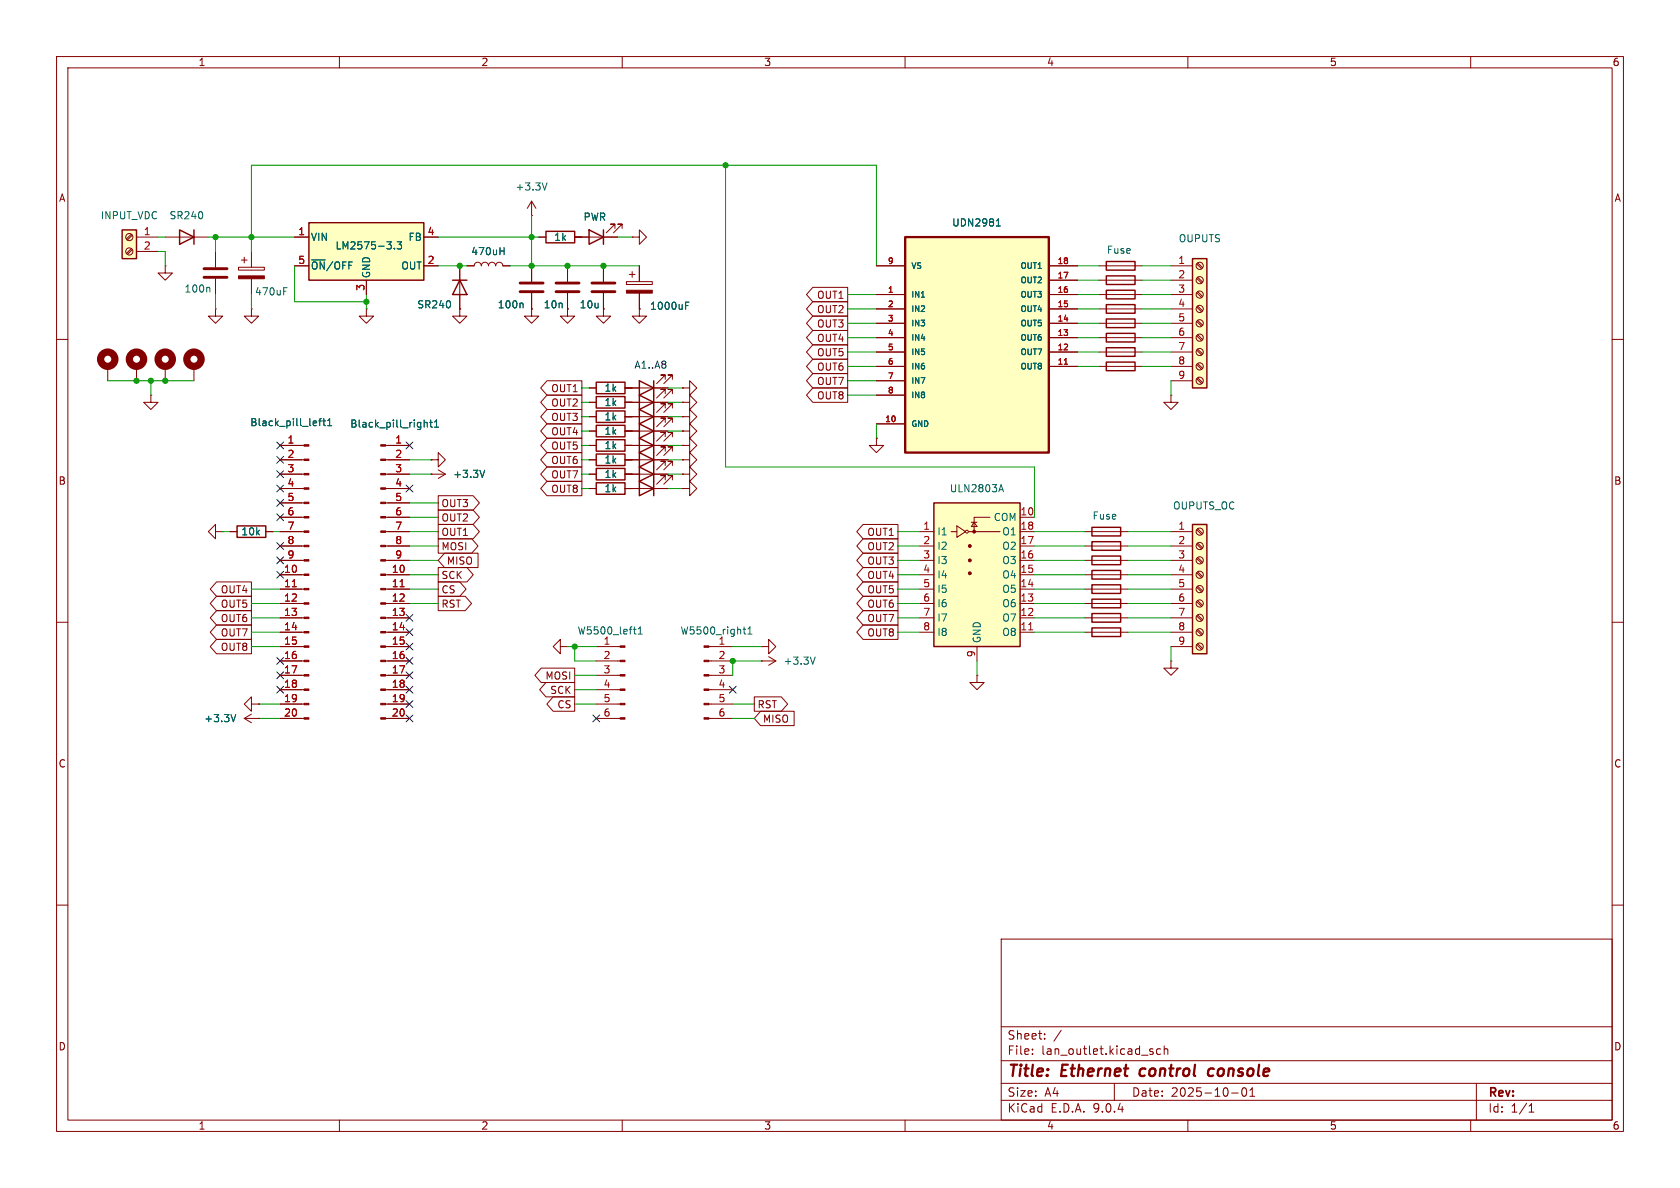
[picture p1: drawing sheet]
<svg xmlns="http://www.w3.org/2000/svg" width="297mm" height="210mm" viewBox="0 0 297 210" stroke-linecap="round" stroke-linejoin="round" font-family="sans-serif">
<g fill="none" stroke="#840000" stroke-width=".18">
<path d="M10 10h277v190h-277zM12 12h273v186h-273zM60 10v2M110 10v2M160 10v2M210 10v2M260 10v2M10 60h2M68.2 78.7h4.2M285 60h2M68.2 81.3h4.2M68.2 83.8h4.2"/>
<path d="M68.2 86.4h4.2M68.2 88.9h4.2M68.2 91.4h4.2M68.2 94h4.2M68.2 96.5h4.2M68.2 99.1h4.2M10 110h2M68.2 101.6h4.2M68.2 104.1h4.2M68.2 106.7h4.2M68.2 109.2h4.2M68.2 111.8h4.2"/>
<path d="M68.2 114.3h4.2M68.2 116.8h4.2M68.2 119.4h4.2M285 110h2M68.2 121.9h4.2M68.2 124.5h4.2M68.2 127h4.2M10 160h2M177 166h108v32h-108zM285 160h2M60 198v2M110 198v2"/>
<path d="M160 198v2M177 194.5h108M177 191.5h108M177 187.5h108M177 181.5h108M182.5 186.3v.1M182.5 185.5v.1M184.7 183.6v.1M184.7 182.8v.1M187.6 182.1l-1.3 2M197 191.5v3M203.5 185.9l.3 .1 .1 .2-.2 .2h-.3"/>
<path d="M203.5 185.4l.3 .1M205.2 185.5l-.5-.1-.2 .3v.4l.1 .2h.6M205.8 185.5l.2-.1 .4 .1 .1 .9M205.8 184.9v1.5M210 198v2M217.7 193.2h1.2M219.7 192.4l.2-.1a.81 .81 0 0 1 .6 .6 .81 .81 0 0 1-.3 .8l-.2 .1a.81 .81 0 0 1-.3-1.4zM221 193.8h.8M221 192.7l.4-.4v1.5M260 198v2M261 191.5v6.5M270.3 196.6h.9"/>
<path d="M270.3 195.5l.4-.4v1.5"/>
</g>
<path d="M201.6 189.1l-.2 .7 .4 .4M214.6 189a.66 .66 0 0 0-1 .3l-.1 .5 .2 .3 .2 .1 .6-.1" fill="none" stroke="#840000" stroke-width=".4"/>
<g fill="#840000" stroke="#840000" stroke-width=".18">
<path d="M67.3 78.6h.9v.3h-.9z"/>
<path d="M67.3 81.2h.9v.2h-.9z"/>
<path d="M67.3 83.7h.9v.2h-.9z"/>
<path d="M67.3 86.2h.9v.3h-.9z"/>
<path d="M67.3 88.8h.9v.2h-.9z"/>
<path d="M67.3 91.3h.9v.3h-.9z"/>
<path d="M67.3 93.9h.9v.2h-.9z"/>
<path d="M67.3 96.4h.9v.2h-.9z"/>
<path d="M67.3 98.9h.9v.3h-.9z"/>
<path d="M67.3 101.5h.9v.2h-.9z"/>
<path d="M67.3 104h.9v.3h-.9z"/>
<path d="M67.3 106.6h.9v.2h-.9z"/>
<path d="M67.3 109.1h.9v.2h-.9z"/>
<path d="M67.3 111.6h.9v.3h-.9z"/>
<path d="M67.3 114.2h.9v.2h-.9z"/>
<path d="M67.3 116.7h.9v.3h-.9z"/>
<path d="M67.3 119.3h.9v.2h-.9z"/>
<path d="M67.3 121.8h.9v.2h-.9z"/>
<path d="M67.3 124.3h.9v.3h-.9z"/>
<path d="M67.3 126.9h.9v.2h-.9z"/>
</g>
<path d="M70.7 103.7h.8" fill="none" stroke="#a90000" stroke-width=".18"/>
<path d="M75 74.2v1.3M75 74.8l.2-.1h.3v.8M76 74.7h.4M76.1 74.2v1.1l.3 .2M76.8 75.5h.7M76.8 74.6l.4-.4v1.3" fill="none" stroke="#006464" stroke-width=".18"/>
<path d="M165.1 88.9h15.2v25.4h-15.2z" fill="#ffffc2"/>
<g fill="none" stroke="#840000" stroke-width=".25">
<path d="M80 49.5h2.5M81.3 49.5l1.2 2.6h-2.5zM104.1 40.6l2.6 1.3-2.6 1.3zM106.7 40.6v2.6M195.6 48.8h5.1v1.5h-5.1zM113 69.9l2.6 1.2-2.6 1.3zM113 67.3l2.6 1.3-2.6 1.3zM113 77.5l2.6 1.2-2.6 1.3zM113 74.9l2.6 1.3-2.6 1.3zM113 72.4l2.6 1.3-2.6 1.2zM115.6 67.3v12.7M165.1 88.9h15.2v25.4h-15.2z"/>
<path d="M193 93.2h5.1v1.5h-5.1zM193 95.8h5.1v1.5h-5.1zM193 98.3h5.1v1.5h-5.1zM193 111h5.1v1.5h-5.1zM193 108.5h5.1v1.5h-5.1zM193 105.9h5.1v1.5h-5.1zM193 100.8h5.1v1.6h-5.1zM193 103.4h5.1v1.5h-5.1z"/>
</g>
<g fill="none" stroke="#840000" stroke-width=".18">
<path d="M64.8 54.6v1.3h1.2l-1.2 1.3-1.3-1.3h1.3M64.8 54.6h.1M81.3 54.6v1.3h1.2l-1.2 1.3-1.3-1.3h1.3M81.3 54.6h.1M81.3 47v7.6M82.5 47h1.3a.64 .64 0 0 1 .7-.6 .64 .64 0 0 1 .6 .6 .64 .64 0 0 1 .6-.6 .64 .64 0 0 1 .7 .6 .64 .64 0 0 1 .6-.6 .64 .64 0 0 1 .6 .6 .64 .64 0 0 1 .7-.6 .64 .64 0 0 1 .6 .6h1.3M94 54.6v1.3h1.2l-1.2 1.3-1.3-1.3h1.3M94 54.6h.1M94 47v2.8M94 51.8v2.8M100.3 54.6v1.3h1.3l-1.3 1.3-1.2-1.3h1.2M100.3 54.6h.1"/>
<path d="M100.3 47v2.8M100.3 51.8v2.8M101.6 41.9h7.6M106.7 54.6v1.3h1.2l-1.2 1.3-1.3-1.3h1.3M106.7 54.6h.1M106.7 47v2.8M106.7 51.8v2.8M108.7 40.4v-.8h-.8h.8l-1.5 1.5M110 40.4v-.8h-.8h.8l-1.5 1.5M110.7 49.8h4.6v.5h-4.6zM111.3 48.5h1M111.8 41.9h1.2v-1.3l1.3 1.3-1.3 1.3v-1.3"/>
<path d="M111.8 41.9h.1M111.8 48v1M113 47v2.8M113 51.8v2.8M194.3 49.5h7.6M49.5 78.7h4.2M110.5 78.7h7.6M110.5 71.1h7.6M110.5 68.6h7.6M110.5 76.2h7.6M110.5 73.7h7.6M117.6 69.6v-.8h-.8h.8l-1.5 1.6"/>
<path d="M117.6 67.1v-.8h-.8h.8l-1.5 1.5M117.6 77.2v-.7h-.8h.8l-1.5 1.5M117.6 74.7v-.8h-.8h.8l-1.5 1.5M117.6 72.1v-.7h-.8h.8l-1.5 1.5M118.9 69.6v-.8h-.8h.8l-1.6 1.6M118.9 67.1v-.8h-.8h.8l-1.6 1.5M118.9 77.2v-.7h-.8h.8l-1.6 1.5M118.9 74.7v-.8h-.8h.8l-1.6 1.5M118.9 72.1v-.7h-.8h.8l-1.6 1.5M120.6 73.7h1.3v-1.3l1.3 1.3-1.3 1.2v-1.2M120.6 73.7h.1M120.6 71.1h1.3v-1.2l1.3 1.2-1.3 1.3v-1.3"/>
<path d="M120.6 71.1h.1M120.6 68.6h1.3v-1.3l1.3 1.3-1.3 1.3v-1.3M120.6 68.6h.1M154.9 77.5v1.2h1.3l-1.3 1.3-1.2-1.3h1.2M154.9 77.5h.1M49.5 94h4.2M49.5 96.5h4.2M49.5 99.1h4.2M49.5 91.4h4.2M49.5 81.3h4.2M49.5 83.8h4.2M49.5 86.4h4.2"/>
<path d="M49.5 88.9h4.2M76.2 83.8h.1M76.2 81.3h1.3v-1.3l1.2 1.3-1.2 1.3v-1.3M76.2 81.3h.1M76.2 83.8h2.5M77.5 83.1l1.2 .7M78.7 83.8l-1.2 .8M162.6 94h2.5M162.6 96.5h2.5M162.6 99.1h2.5M168.1 94h1.1M169.2 93l1.5 1-1.5 1z"/>
<path d="M171.2 94h5.6M171.7 92.3h1M172.2 92.3l.5 .8h-1zM175 91.4h-2.8v2.6M180.3 94h2.6M180.3 96.5h2.6M180.3 99.1h2.6M180.3 91.4h2.6M191.8 94h7.6M191.8 96.5h7.6M191.8 99.1h7.6M49.5 101.6h4.2"/>
<path d="M49.5 104.1h4.2M49.5 106.7h4.2M49.5 109.2h4.2M49.5 111.8h4.2M49.5 114.3h4.2M49.5 116.8h4.2M49.5 119.4h4.2M105.4 114.3h4.2M105.4 116.8h4.2M105.4 119.4h4.2M125.3 114.3h4.2M125.3 116.8h4.2"/>
<path d="M125.3 119.4h4.2M162.6 101.6h2.5M162.6 104.1h2.5M162.6 106.7h2.5M162.6 109.2h2.5M162.6 111.8h2.5M172.7 114.3v2.5M180.3 101.6h2.6M180.3 104.1h2.6M180.3 106.7h2.6M180.3 109.2h2.6M180.3 111.8h2.6"/>
<path d="M191.8 101.6h7.6M191.8 104.1h7.6M191.8 106.7h7.6M191.8 109.2h7.6M191.8 111.8h7.6M49.5 121.9h4.2M49.5 124.5h4.2M49.5 127h4.2M105.4 121.9h4.2M105.4 124.5h4.2M105.4 127h4.2M125.3 121.9h4.2"/>
<path d="M125.3 124.5h4.2M125.3 127h4.2"/>
<circle cx="170.9" cy="94" r=".25"/>
</g>
<g fill="#840000" stroke="#840000" stroke-width=".18">
<path d="M124.5 114.2h.8v.2h-.8z"/>
<path d="M124.5 116.7h.8v.3h-.8z"/>
<path d="M124.5 119.3h.8v.2h-.8z"/>
<path d="M124.5 121.8h.8v.2h-.8z"/>
<path d="M124.5 124.3h.8v.3h-.8z"/>
<path d="M124.5 126.9h.8v.2h-.8z"/>
<path d="M109.6 114.2h.9v.2h-.9z"/>
<path d="M109.6 116.7h.9v.3h-.9z"/>
<path d="M109.6 119.3h.9v.2h-.9z"/>
<path d="M109.6 121.8h.9v.2h-.9z"/>
<path d="M109.6 124.3h.9v.3h-.9z"/>
<path d="M109.6 126.9h.9v.2h-.9z"/>
<path d="M53.7 78.6h.9v.3h-.9z"/>
<path d="M53.7 81.2h.9v.2h-.9z"/>
<path d="M53.7 83.7h.9v.2h-.9z"/>
<path d="M53.7 86.2h.9v.3h-.9z"/>
<path d="M53.7 88.8h.9v.2h-.9z"/>
<path d="M53.7 91.3h.9v.3h-.9z"/>
<path d="M53.7 93.9h.9v.2h-.9z"/>
<path d="M53.7 96.4h.9v.2h-.9z"/>
<path d="M53.7 98.9h.9v.3h-.9z"/>
<path d="M53.7 101.5h.9v.2h-.9z"/>
<path d="M53.7 104h.9v.3h-.9z"/>
<path d="M53.7 106.6h.9v.2h-.9z"/>
<path d="M53.7 109.1h.9v.2h-.9z"/>
<path d="M53.7 111.6h.9v.3h-.9z"/>
<path d="M53.7 114.2h.9v.2h-.9z"/>
<path d="M53.7 116.7h.9v.3h-.9z"/>
<path d="M53.7 119.3h.9v.2h-.9z"/>
<path d="M53.7 121.8h.9v.2h-.9z"/>
<path d="M53.7 124.3h.9v.3h-.9z"/>
<path d="M53.7 126.9h.9v.2h-.9z"/>
<path d="M110.7 51.3h4.6v.5h-4.6z"/>
<circle cx="171.4" cy="96.5" r=".25"/>
<circle cx="171.4" cy="99.1" r=".25"/>
<circle cx="171.4" cy="101.3" r=".25"/>
<circle cx="172.2" cy="94" r=".25"/>
</g>
<path d="M51.7 103.7h.7M181.9 111.3h.7" fill="none" stroke="#a90000" stroke-width=".18"/>
<g fill="none" stroke="#006464" stroke-width=".18">
<path d="M79.6 53.4v.8M88.4 44.4h.7M89.1 43.8v1.2M92.3 53.6l.2 .2v.6M121.2 54h.4M121.2 53.4h.6M56.3 74.4h.5M56.8 74l-.3 .2v1.1M57.1 74.4h.4M57.2 74v1.1l.3 .2M57.9 75.3h.7M57.9 74.3l.4-.3v1.3"/>
<path d="M85.7 83.1l-.4 1.3M176.7 86.6h.6M177 85.7l.4 1.2M112 111.2h.5M112.2 111.9l.3 .2M112.8 112.1h.7M112.8 111.2l.4-.4v1.3M131.4 111.2h.5M131.6 110.8v1.1l.3 .2M132.2 112.1h.7M132.2 111.2l.4-.4v1.3"/>
</g>
<path d="M91.9 50h4.1M91.9 51.6h4.1M98.3 50h4.1M98.3 51.6h4.1M104.6 50h4.1M104.6 51.6h4.1" fill="none" stroke="#840000" stroke-width=".51"/>
<path d="M160 41.9h25.4v38.1h-25.4z" fill="#ffffc2"/>
<path d="M160 41.9h25.4v38.1h-25.4z" fill="none" stroke="#840000" stroke-width=".41"/>
<g fill="none" stroke="#840000" stroke-width=".18">
<path d="M113 54.6v1.3h1.3l-1.3 1.3-1.2-1.3h1.2M113 54.6h.1M154.9 47h5.1M154.9 52.1h5.1M154.9 54.6h5.1M154.9 57.2h5.1M154.9 59.7h5.1M185.4 47h5.1M185.4 52.1h5.1M185.4 54.6h5.1M185.4 57.2h5.1M185.4 59.7h5.1"/>
<path d="M185.4 49.5h5.1M194.3 47h7.6M194.3 52.1h7.6M154.9 62.2h5.1M154.9 64.8h5.1M154.9 67.3h5.1M154.9 69.9h5.1M154.9 74.9h5.1M185.4 62.2h5.1M185.4 64.8h5.1M207 116.8v1.3h1.3l-1.3 1.3-1.3-1.3h1.3M207 116.8h.1"/>
</g>
<path d="M176.1 39.9h.8M176.3 39l.2-.3v1.2M162.9 52.5h.6" fill="none" stroke="#006464" stroke-width=".18"/>
<path d="M188.2 64.4h.5" fill="none" stroke="#a90000" stroke-width=".18"/>
<path d="M195.6 51.3h5.1v1.5h-5.1zM195.6 46.2h5.1v1.6h-5.1z" fill="none" stroke="#840000" stroke-width=".25"/>
<path d="M210.8 92.7h2.6v22.9h-2.6z" fill="#ffffc2"/>
<path d="M195.6 56.4h5.1v1.5h-5.1zM195.6 53.8h5.1v1.6h-5.1zM195.6 58.9h5.1v1.6h-5.1zM195.6 64h5.1v1.5h-5.1zM195.6 61.5h5.1v1.5h-5.1zM210.8 92.7h2.6v22.9h-2.6z" fill="none" stroke="#840000" stroke-width=".25"/>
<g fill="none" stroke="#840000" stroke-width=".18">
<path d="M194.3 57.2h7.6M194.3 54.6h7.6M194.3 59.7h7.6M194.3 64.8h7.6M194.3 62.2h7.6M207 94h3.8M207 96.5h3.8M207 99.1h3.8M211.6 93.6l.8 .9M211.6 96.2l.8 .8M211.6 98.7l.8 .9M211.7 93.5l.9 .8"/>
<path d="M211.7 96l.9 .9M211.7 98.6l.9 .8M207 101.6h3.8M207 104.1h3.8M207 106.7h3.8M207 109.2h3.8M207 111.8h3.8M207 114.3h3.8M211.6 101.3l.8 .8M211.6 103.8l.8 .8M211.6 106.3l.8 .9M211.6 108.9l.8 .8"/>
<path d="M211.6 111.4l.8 .9M211.6 114l.8 .8M211.7 101.1l.9 .8M211.7 103.6l.9 .9M211.7 106.2l.9 .8M211.7 108.7l.9 .9M211.7 111.3l.9 .8M211.7 113.8l.9 .8"/>
<circle cx="212.1" cy="96.5" r=".63"/>
<circle cx="212.1" cy="94" r=".63"/>
<circle cx="212.1" cy="99.1" r=".63"/>
<circle cx="212.1" cy="106.7" r=".63"/>
<circle cx="212.1" cy="104.1" r=".63"/>
<circle cx="212.1" cy="114.3" r=".63"/>
<circle cx="212.1" cy="101.6" r=".63"/>
<circle cx="212.1" cy="109.2" r=".63"/>
<circle cx="212.1" cy="111.8" r=".63"/>
</g>
<path d="M210.8 45.7h2.6v22.9h-2.6z" fill="#ffffc2"/>
<path d="M210.8 45.7h2.6v22.9h-2.6z" fill="none" stroke="#840000" stroke-width=".25"/>
<g fill="none" stroke="#840000" stroke-width=".18">
<path d="M207 47h3.8M207 49.5h3.8M207 52.1h3.8M207 54.6h3.8M207 57.2h3.8M207 59.7h3.8M211.6 46.7l.8 .8M211.6 49.2l.8 .8M211.6 51.7l.8 .9M211.6 54.3l.8 .8M211.6 56.8l.8 .9M211.6 59.4l.8 .8"/>
<path d="M211.7 46.5l.9 .8M211.7 49l.9 .9M211.7 51.6l.9 .8M211.7 54.1l.9 .8M211.7 56.6l.9 .9M211.7 59.2l.9 .8M207 69.9v1.2h1.3l-1.3 1.3-1.3-1.3h1.3M207 69.9h.1M207 62.2h3.8M207 64.8h3.8M207 67.3h3.8M211.6 61.9l.8 .8"/>
<path d="M211.6 64.4l.8 .9M211.6 67l.8 .8M211.7 61.7l.9 .9M211.7 64.3l.9 .8M211.7 66.8l.9 .8M172.7 119.4v1.3h1.3l-1.3 1.2-1.3-1.2h1.3M172.7 119.4h.1"/>
<circle cx="212.1" cy="59.7" r=".63"/>
<circle cx="212.1" cy="49.5" r=".63"/>
<circle cx="212.1" cy="47" r=".63"/>
<circle cx="212.1" cy="52.1" r=".63"/>
<circle cx="212.1" cy="54.6" r=".63"/>
<circle cx="212.1" cy="57.1" r=".63"/>
<circle cx="212.1" cy="64.8" r=".63"/>
<circle cx="212.1" cy="62.2" r=".63"/>
<circle cx="212.1" cy="67.3" r=".63"/>
</g>
<path d="M54.6 39.4h20.3v10.1h-20.3z" fill="#ffffc2"/>
<path d="M54.6 39.4h20.3v10.1h-20.3zM31.7 40.6l2.6 1.3-2.6 1.3zM34.3 40.6v2.6M96.5 40.9h5.1v2h-5.1zM105.4 77.7h5.1v2.1h-5.1zM105.4 80.3h5.1v2h-5.1zM105.4 82.8h5.1v2h-5.1zM105.4 85.3h5.1v2.1h-5.1zM113 85.1l2.6 1.3-2.6 1.2zM113 82.6l2.6 1.2-2.6 1.3zM113 80l2.6 1.3-2.6 1.3zM115.6 80v7.6" fill="none" stroke="#840000" stroke-width=".25"/>
<g fill="none" stroke="#840000" stroke-width=".18">
<path d="M94 38.1h.1M94 35.6l-.8 1.2M94 35.6l.7 1.2M94 35.6v2.5M29.2 47v1.3h-1.3l1.3 1.2 1.3-1.2h-1.3M29.2 47h.1M29.2 41.9h7.6M38.1 54.6v1.3h1.3l-1.3 1.3-1.3-1.3h1.3M38.1 54.6h.1M38.1 44.5v2.7M38.1 49.3v2.8M42.2 47.2h4.5v.6h-4.5z"/>
<path d="M42.7 46h1M43.2 45.5v1M44.4 54.6v1.3h1.3l-1.3 1.3-1.2-1.3h1.2M44.4 54.6h.1M44.4 44.5v2.7M44.4 49.3v2.8M52.1 41.9h2.5M52.1 47h2.5M64.8 49.5v2.6M74.9 41.9h2.6M74.9 47h2.6M95.2 41.9h1.3"/>
<path d="M101.6 41.9h1.3M19 64.8v2.5M24.1 64.8v2.5M26.7 69.9v1.2h1.2l-1.2 1.3-1.3-1.3h1.3M26.7 69.9h.1M29.2 64.8v2.5M34.3 64.8v2.5M104.1 78.7h1.3M110.5 78.7h1.3M117.6 79.8v-.8h-.8h.8l-1.5 1.5M118.9 79.8v-.8h-.8h.8l-1.6 1.5M120.6 78.7h1.3v-1.2l1.3 1.2-1.3 1.3v-1.3"/>
<path d="M120.6 78.7h.1M120.6 76.2h1.3v-1.3l1.3 1.3-1.3 1.3v-1.3M120.6 76.2h.1M104.1 86.4h1.3M104.1 81.3h1.3M104.1 83.8h1.3M110.5 86.4h7.6M110.5 81.3h7.6M110.5 83.8h7.6M117.6 84.8v-.7h-.8h.8l-1.5 1.5M117.6 82.3v-.8h-.8h.8l-1.5 1.6M118.9 84.8v-.7h-.8h.8l-1.6 1.5"/>
<path d="M118.9 82.3v-.8h-.8h.8l-1.6 1.6M120.6 86.4h1.3v-1.3l1.3 1.3-1.3 1.2v-1.2M120.6 86.4h.1M120.6 81.3h1.3v-1.3l1.3 1.3-1.3 1.3v-1.3M120.6 81.3h.1M134.6 114.3h1.3v-1.3l1.3 1.3-1.3 1.3v-1.3M134.6 114.3h.1M43.2 127l1.2 .8M43.2 127h2.5M44.4 124.5v1.2l-1.2-1.2 1.2-1.3v1.3h1.3M44.4 126.2l-1.2 .8M45.7 127h.1"/>
<path d="M45.7 124.5h.1"/>
</g>
<path d="M35.8 37.7v.7M96.7 32.3l-.4 1.3M36.9 50.8l.2 .2v.6M50.1 51.5h.5M50.1 50.9h.7M69.7 43.9v.1M70.2 42.7h.8l-.4 .5 .3 .1v.6l-.1 .1-.6-.1M41.7 126.3l-.4 1.3" fill="none" stroke="#006464" stroke-width=".18"/>
<path d="M36.1 47.5h4M36.1 49h4" fill="none" stroke="#840000" stroke-width=".51"/>
<path d="M42.2 48.8h4.5v.5h-4.5z" fill="#840000" stroke="#840000" stroke-width=".18"/>
<g fill="none" stroke="#840000" stroke-width="1.3">
<circle cx="19" cy="63.5" r="1.27"/>
<circle cx="24.1" cy="63.5" r="1.27"/>
<circle cx="29.2" cy="63.5" r="1.27"/>
<circle cx="34.3" cy="63.5" r="1.27"/>
</g>
<path d="M21.6 40.6h2.5v5.1h-2.5z" fill="#ffffc2"/>
<path d="M21.6 40.6h2.5v5.1h-2.5zM105.4 67.6h5.1v2h-5.1zM105.4 70.1h5.1v2h-5.1zM105.4 72.6h5.1v2.1h-5.1zM105.4 75.2h5.1v2h-5.1zM41.9 93h5.1v2h-5.1z" fill="none" stroke="#840000" stroke-width=".25"/>
<g fill="none" stroke="#840000" stroke-width=".18">
<path d="M23.2 41.4l-.8 .8M23.2 43.9l-.8 .9M23.4 41.6l-.9 .8M23.4 44.1l-.9 .9M24.1 41.9h3.8M24.1 44.5h3.8M52.1 41.9h2.5M52.1 47h2.5M64.8 49.5v2.6M74.9 41.9h2.6M74.9 47h2.6M81.3 54.6h.1"/>
<path d="M81.3 47v2.5M81.3 52.1v2.5M82.5 47h1.3M88.9 47h1.3M94 54.6h.1M94 47v2.8M94 51.8v2.8M95.2 41.9h1.3M100.3 54.6h.1M100.3 47v2.8M100.3 51.8v2.8M101.6 41.9h2.5"/>
<path d="M106.7 54.6h.1M106.7 41.9h2.5M106.7 47v2.8M106.7 51.8v2.8M113 54.6h.1M113 47v2.8M113 51.8v2.8M143.7 58.4h6.2v2.6h-6.2l-1.1-1.3zM143.7 53.3h6.2v2.6h-6.2l-1.1-1.3zM143.7 55.9h6.2v2.5h-6.2l-1.1-1.2zM143.7 50.8h6.2v2.5h-6.2l-1.1-1.2zM154.9 47h5.1"/>
<path d="M154.9 52.1h5.1M154.9 54.6h5.1M154.9 57.2h5.1M154.9 59.7h5.1M185.4 47h5.1M185.4 52.1h5.1M185.4 54.6h5.1M185.4 57.2h5.1M185.4 59.7h5.1M185.4 49.5h5.1M49.5 78.7h3.8M68.6 78.7h3.8"/>
<path d="M96.7 77.5h6.2v2.5h-6.2l-1.1-1.3zM96.7 67.3h6.2v2.6h-6.2l-1.1-1.3zM96.7 72.4h6.2v2.5h-6.2l-1.1-1.2zM96.7 69.8h6.2v2.6h-6.2l-1.1-1.3zM96.7 74.9h6.2v2.6h-6.2l-1.1-1.3zM104.1 68.6h1.3M104.1 71.1h1.3M104.1 73.7h1.3M104.1 76.2h1.3M104.1 78.7h1.3M110.5 68.6h2.5M110.5 71.1h2.5"/>
<path d="M110.5 73.7h2.5M110.5 76.2h2.5M110.5 78.7h2.5M115.6 68.6h2.5M115.6 71.1h2.5M115.6 73.7h2.5M115.6 76.2h2.5M115.6 78.7h2.5M120.6 73.7h.1M120.6 71.1h.1M120.6 68.6h.1M120.6 78.7h.1"/>
<path d="M120.6 76.2h.1M143.7 61h6.2v2.5h-6.2l-1.1-1.3zM143.7 63.5h6.2v2.5h-6.2l-1.1-1.2zM143.7 66h6.2v2.6h-6.2l-1.1-1.3zM143.7 68.6h6.2v2.5h-6.2l-1.1-1.2zM154.9 77.5h.1M154.9 62.2h5.1M154.9 64.8h5.1M154.9 67.3h5.1M154.9 69.9h5.1M154.9 74.9h5.1M185.4 62.2h5.1"/>
<path d="M185.4 64.8h5.1M38.1 94v1.3l-1.3-1.3 1.3-1.3v1.3h1.3M39.4 94h.1M40.6 94h1.3M47 94h1.3M49.5 94h3.8M49.5 81.3h3.8M49.5 83.8h3.8M49.5 86.4h3.8M49.5 88.9h3.8M49.5 91.4h3.8M49.5 96.5h3.8"/>
<path d="M49.5 99.1h3.8M68.6 94h3.8M68.6 81.3h3.8M68.6 83.8h3.8M68.6 86.4h3.8M68.6 88.9h3.8M68.6 91.4h3.8M68.6 96.5h3.8M68.6 99.1h3.8M76.2 81.3h.1M76.2 83.8h.1M77.5 87.6h6.1l1.2 1.3-1.2 1.3h-6.1z"/>
<path d="M77.5 92.7h6.1l1.2 1.3-1.2 1.3h-6.1zM77.5 90.2h6.1l1.2 1.2-1.2 1.3h-6.1zM77.5 95.2h5.9l1.1 1.3-1.1 1.3h-5.9zM78.6 97.8h5.9v2.5h-5.9l-1.1-1.2zM96.7 85.1h6.2v2.5h-6.2l-1.1-1.2zM96.7 80h6.2v2.6h-6.2l-1.1-1.3zM96.7 82.5h6.2v2.6h-6.2l-1.1-1.3zM104.1 81.3h1.3M104.1 83.8h1.3M104.1 86.4h1.3M110.5 81.3h2.5M110.5 83.8h2.5"/>
<path d="M110.5 86.4h2.5M115.6 81.3h2.5M115.6 83.8h2.5M115.6 86.4h2.5M120.6 83.8h1.3v-1.2l1.3 1.2-1.3 1.3v-1.3M120.6 83.8h.1M120.6 81.3h.1M120.6 86.4h.1M152.6 97.8h6.1v2.5h-6.1l-1.1-1.2zM152.6 92.7h6.1v2.6h-6.1l-1.1-1.3zM152.6 95.2h6.1v2.6h-6.1l-1.1-1.3zM38.3 110.5h6.1v2.5h-6.1l-1.1-1.2z"/>
<path d="M38.3 105.4h6.1v2.6h-6.1l-1.1-1.3zM38.3 102.9h6.1v2.5h-6.1l-1.1-1.3zM38.3 113h6.1v2.6h-6.1l-1.1-1.3zM38.3 107.9h6.1v2.6h-6.1l-1.1-1.3zM49.5 116.8h3.8M49.5 101.6h3.8M49.5 104.1h3.8M49.5 106.7h3.8M49.5 109.2h3.8M49.5 111.8h3.8M49.5 114.3h3.8M49.5 119.4h3.8"/>
<path d="M68.6 116.8h3.8M68.6 101.6h3.8M68.6 104.1h3.8M68.6 106.7h3.8M68.6 109.2h3.8M68.6 111.8h3.8M68.6 114.3h3.8M68.6 119.4h3.8M77.5 105.4h4.8l1.1 1.3-1.1 1.3h-4.8zM77.5 102.9h3.8l1.1 1.2-1.1 1.3h-3.8zM77.5 100.3h5.1l1.1 1.3-1.1 1.3h-5.1zM95.7 118.1h5.9v2.6h-5.9l-1.1-1.3z"/>
<path d="M99.1 114.3v-1.3l-1.3 1.3 1.3 1.3v-1.3h1.2M100.3 114.3h.1M134.6 116.8h.1M134.6 116.8h2.6M135.9 116.1l1.3 .7M137.2 116.8l-1.3 .8M152.6 110.5h6.1v2.5h-6.1l-1.1-1.2zM152.6 107.9h6.1v2.6h-6.1l-1.1-1.3zM152.6 100.3h6.1v2.6h-6.1l-1.1-1.3zM152.6 105.4h6.1v2.6h-6.1l-1.1-1.3zM152.6 102.9h6.1v2.5h-6.1l-1.1-1.3zM45.7 124.5h.1"/>
<path d="M45.7 127h.1M49.5 121.9h3.8M49.5 124.5h3.8M49.5 127h3.8M68.6 121.9h3.8M68.6 124.5h3.8M68.6 127h3.8M96.5 120.6h5.1v2.6h-5.1l-1.1-1.3zM97.8 123.2h3.8v2.5h-3.8l-1.1-1.2zM133.3 123.2h4.8l1.1 1.3-1.1 1.2h-4.8zM134.5 125.7h5.9v2.6h-5.9l-1.2-1.3z"/>
<circle cx="22.9" cy="41.9" r=".63"/>
<circle cx="22.9" cy="44.4" r=".63"/>
</g>
<g fill="none" stroke="#006464" stroke-width=".18">
<path d="M176.1 39.9h.8M176.3 39l.2-.3v1.2M69.7 43.9v.1M70.2 42.7h.8l-.4 .5 .3 .1v.6l-.1 .1-.6-.1M79.6 53.4v.8M88.4 44.4h.7M89.1 43.8v1.2M92.3 53.6l.2 .2v.6M121.2 54h.4M121.2 53.4h.6M162.9 52.5h.6M56.3 74.4h.5"/>
<path d="M56.8 74l-.3 .2v1.1M57.1 74.4h.4M57.2 74v1.1l.3 .2M57.9 75.3h.7M57.9 74.3l.4-.3v1.3M75 74.2v1.3M75 74.8l.2-.1h.3v.8M76 74.7h.4M76.1 74.2v1.1l.3 .2M76.8 75.5h.7M76.8 74.6l.4-.4v1.3M85.7 83.1l-.4 1.3"/>
<path d="M144.1 116.1l-.4 1.3M41.7 126.3l-.4 1.3"/>
</g>
<g fill="none" stroke="#009600" stroke-width=".18">
<path d="M94 38.1v8.9M128.3 29.2v53.4h54.6v8.8M27.9 41.9h1.3M27.9 44.5h1.3v2.5M36.8 41.9h15.3M38.1 41.9v2.6M38.1 52.1v2.5M44.4 44.5v-15.3h110.5v17.8M44.4 52.1v2.5M52.1 47v6.3h12.7M64.8 52.1v2.5M77.5 41.9h17.7"/>
<path d="M77.5 47h5M90.2 47h22.8M101.6 41.9h1.3M109.2 41.9h2.6M149.9 52.1h5M149.9 54.6h5M149.9 57.2h5M149.9 59.7h5M190.5 47h3.8M190.5 52.1h3.8M190.5 54.6h3.8M190.5 57.2h3.8"/>
<path d="M190.5 59.7h3.8M190.5 49.5h3.8M201.9 47h5.1M201.9 52.1h5.1M201.9 54.6h5.1M201.9 57.2h5.1M201.9 59.7h5.1M201.9 49.5h5.1M19 67.3h15.3M26.7 67.3v2.6M102.9 73.7h1.2M102.9 76.2h1.2"/>
<path d="M102.9 78.7h1.2M102.9 71.1h1.2M102.9 68.6h1.2M110.5 73.7h1.3M110.5 76.2h1.3M110.5 78.7h1.3M110.5 71.1h1.3M110.5 68.6h1.3M118.1 73.7h2.5M118.1 76.2h2.5M118.1 78.7h2.5M118.1 71.1h2.5"/>
<path d="M118.1 68.6h2.5M149.9 64.8h5M149.9 67.3h5M149.9 62.2h5M149.9 69.9h5M154.9 74.9v2.6M190.5 64.8h3.8M190.5 62.2h3.8M201.9 64.8h5.1M201.9 62.2h5.1M207 67.3v2.6M39.4 94h1.2"/>
<path d="M48.3 94h1.2M72.4 81.3h3.8M72.4 96.5h5.1M72.4 94h5.1M72.4 83.8h3.8M72.4 99.1h5.1M72.4 91.4h5.1M72.4 88.9h5.1M102.9 81.3h1.2M102.9 86.4h1.2M102.9 83.8h1.2M110.5 81.3h1.3"/>
<path d="M110.5 86.4h1.3M110.5 83.8h1.3M118.1 81.3h2.5M118.1 86.4h2.5M118.1 83.8h2.5M158.7 96.5h3.9M158.7 94h3.9M158.7 99.1h3.9M182.9 96.5h8.9M182.9 94h8.9M182.9 99.1h8.9M199.4 96.5h7.6"/>
<path d="M199.4 94h7.6M199.4 99.1h7.6M44.4 104.1h5.1M44.4 111.8h5.1M44.4 106.7h5.1M44.4 109.2h5.1M44.4 114.3h5.1M72.4 104.1h5.1M72.4 101.6h5.1M72.4 106.7h5.1M100.3 114.3h5.1M101.6 114.3v2.5h3.8"/>
<path d="M101.6 119.4h3.8M129.5 114.3h5.1M134.6 116.8h-5.1v2.6M158.7 104.1h3.9M158.7 101.6h3.9M158.7 111.8h3.9M158.7 106.7h3.9M158.7 109.2h3.9M172.7 116.8v2.6M182.9 104.1h8.9M182.9 101.6h8.9M182.9 111.8h8.9"/>
<path d="M182.9 106.7h8.9M182.9 109.2h8.9M199.4 104.1h7.6M199.4 101.6h7.6M199.4 111.8h7.6M199.4 106.7h7.6M199.4 109.2h7.6M207 114.3v2.5M45.7 124.5h3.8M45.7 127h3.8M101.6 124.5h3.8M101.6 121.9h3.8"/>
<path d="M129.5 124.5h3.8M129.5 127h3.8"/>
</g>
<g fill="none" stroke="#000084" stroke-width=".18">
<path d="M48.9 78.1l1.2 1.2M50.1 78.1l-1.2 1.2M71.8 78.1l1.2 1.2M73 78.1l-1.2 1.2M48.9 90.8l1.2 1.2M48.9 95.9l1.2 1.2M48.9 85.8l1.2 1.2M48.9 88.3l1.2 1.2M48.9 98.5l1.2 1.2M48.9 83.2l1.2 1.2M48.9 80.7l1.2 1.2M50.1 90.8l-1.2 1.2"/>
<path d="M50.1 95.9l-1.2 1.2M50.1 85.8l-1.2 1.2M50.1 88.3l-1.2 1.2M50.1 98.5l-1.2 1.2M50.1 83.2l-1.2 1.2M50.1 80.7l-1.2 1.2M71.8 85.8l1.2 1.2M73 85.8l-1.2 1.2M48.9 101l1.2 1.2M48.9 116.2l1.2 1.2M48.9 118.8l1.2 1.2M50.1 101l-1.2 1.2"/>
<path d="M50.1 116.2l-1.2 1.2M50.1 118.8l-1.2 1.2M71.8 113.7l1.2 1.2M71.8 111.2l1.2 1.2M71.8 116.2l1.2 1.2M71.8 118.8l1.2 1.2M71.8 108.6l1.2 1.2M73 113.7l-1.2 1.2M73 111.2l-1.2 1.2M73 116.2l-1.2 1.2M73 118.8l-1.2 1.2M73 108.6l-1.2 1.2"/>
<path d="M48.9 121.3l1.2 1.2M50.1 121.3l-1.2 1.2M71.8 126.4l1.2 1.2M71.8 121.3l1.2 1.2M71.8 123.9l1.2 1.2M73 126.4l-1.2 1.2M73 121.3l-1.2 1.2M73 123.9l-1.2 1.2M104.8 126.4l1.2 1.2M106 126.4l-1.2 1.2M128.9 121.3l1.2 1.2M130.1 121.3l-1.2 1.2"/>
</g>
<path d="M188.2 64.4h.5M51.7 103.7h.7M70.7 103.7h.8" fill="none" stroke="#a90000" stroke-width=".18"/>
<g fill="#009600" stroke="#009600" stroke-width=".18">
<circle cx="64.8" cy="53.3" r=".46"/>
<circle cx="44.4" cy="41.9" r=".46"/>
<circle cx="38.1" cy="41.9" r=".46"/>
<circle cx="26.7" cy="67.3" r=".46"/>
<circle cx="24.1" cy="67.3" r=".46"/>
<circle cx="29.2" cy="67.3" r=".46"/>
<circle cx="129.5" cy="116.8" r=".46"/>
<circle cx="101.6" cy="114.3" r=".46"/>
<circle cx="81.3" cy="47" r=".46"/>
<circle cx="94" cy="41.9" r=".46"/>
<circle cx="94" cy="47" r=".46"/>
<circle cx="128.3" cy="29.2" r=".46"/>
<circle cx="106.7" cy="47" r=".46"/>
<circle cx="100.3" cy="47" r=".46"/>
</g>
<g font-size="2.8" fill="#840000">
<text x="178" y="190.9">Title:</text>
<text x="187.7" y="190.9">Ethernet</text>
<text x="202.4" y="190.9">control</text>
<text x="215.3" y="190.9">console</text>
</g>
<g font-size="2.1" fill="#840000">
<text x="178" y="184">Sheet:</text>
<text x="178" y="186.7">File:</text>
<text x="184.1" y="186.7">lan_outlet.kicad_sch</text>
<text x="178" y="196.9">KiCad</text>
<text x="178" y="194.1">Size:</text>
<text x="184.7" y="194.1">A4</text>
<text x="185.7" y="196.9">E.D.A.</text>
<text x="193.3" y="196.9">9.0.4</text>
<text x="200" y="194.1">Date:</text>
<text x="207" y="194.1">2025-10-01</text>
<text x="263" y="194.3">Rev:</text>
<text x="263" y="196.9">Id:</text>
<text x="267.1" y="196.9">1/1</text>
</g>
<g font-size="1.8" fill="#840000">
<text x="35" y="11.9">1</text>
<text x="85" y="11.9">2</text>
<text x="135" y="11.9">3</text>
<text x="185" y="11.9">4</text>
<text x="235" y="11.9">5</text>
<text x="285" y="11.9">6</text>
<text x="10.3" y="35.9">A</text>
<text x="285.3" y="35.9">A</text>
<text x="144.3" y="53">OUT1</text>
<text x="144.3" y="55.6">OUT2</text>
<text x="144.3" y="58.1">OUT3</text>
<text x="144.3" y="63.2">OUT5</text>
<text x="144.3" y="60.6">OUT4</text>
<text x="144.3" y="65.7">OUT6</text>
<text x="97.4" y="69.5">OUT1</text>
<text x="144.3" y="68.3">OUT7</text>
<text x="144.3" y="70.8">OUT8</text>
<text x="97.4" y="74.6">OUT3</text>
<text x="97.4" y="72.1">OUT2</text>
<text x="97.4" y="77.2">OUT4</text>
<text x="97.4" y="79.7">OUT5</text>
<text x="97.4" y="82.2">OUT6</text>
<text x="10.3" y="85.9">B</text>
<text x="77.9" y="89.9">OUT3</text>
<text x="97.4" y="87.3">OUT8</text>
<text x="97.4" y="84.8">OUT7</text>
<text x="285.3" y="85.9">B</text>
<text x="77.9" y="94.9">OUT1</text>
<text x="77.9" y="92.4">OUT2</text>
<text x="153.2" y="94.9">OUT1</text>
<text x="77.9" y="97.5">MOSI</text>
<text x="78.9" y="100">MISO</text>
<text x="153.2" y="100">OUT3</text>
<text x="153.2" y="97.5">OUT2</text>
<text x="38.9" y="107.6">OUT5</text>
<text x="38.9" y="105.1">OUT4</text>
<text x="77.9" y="107.6">RST</text>
<text x="77.9" y="105.1">CS</text>
<text x="77.9" y="102.6">SCK</text>
<text x="153.2" y="102.6">OUT4</text>
<text x="153.2" y="107.6">OUT6</text>
<text x="153.2" y="105.1">OUT5</text>
<text x="38.9" y="112.7">OUT7</text>
<text x="38.9" y="110.2">OUT6</text>
<text x="153.2" y="112.7">OUT8</text>
<text x="153.2" y="110.2">OUT7</text>
<text x="38.9" y="115.3">OUT8</text>
<text x="96.3" y="120.3">MOSI</text>
<text x="97.2" y="122.9">SCK</text>
<text x="98.4" y="125.4">CS</text>
<text x="133.8" y="125.4">RST</text>
<text x="134.8" y="128">MISO</text>
<text x="10.3" y="135.9">C</text>
<text x="285.3" y="135.9">C</text>
<text x="10.3" y="185.9">D</text>
<text x="285.3" y="185.9">D</text>
<text x="35" y="199.9">1</text>
<text x="85" y="199.9">2</text>
<text x="135" y="199.9">3</text>
<text x="185" y="199.9">4</text>
<text x="235" y="199.9">5</text>
<text x="285" y="199.9">6</text>
</g>
<g font-size="1.8" fill="#006464">
<text x="91" y="33.9">+3.3V</text>
<text x="17.7" y="39">INPUT_VDC</text>
<text x="29.9" y="39">SR240</text>
<text x="103.1" y="39.2">PWR</text>
<text x="168.2" y="40.2">UDN2981</text>
<text x="54.9" y="42.8">VIN</text>
<text x="54.9" y="47.9">~{ON}/OFF</text>
<text x="59.2" y="44.3">LM2575-3.3</text>
<text x="70.8" y="47.9">OUT</text>
<text x="72.1" y="42.8">FB</text>
<text x="83.2" y="45.3">470uH</text>
<text x="97.9" y="42.8">1k</text>
<text x="195.6" y="45.1">Fuse</text>
<text x="208.3" y="43">OUPUTS</text>
<text x="32.5" y="51.9">100n</text>
<text x="45" y="52.4">470uF</text>
<text x="65.6" y="49.3" transform="rotate(-90 65.6 49.3)">GND</text>
<text x="73.7" y="54.7">SR240</text>
<text x="87.9" y="54.7">100n</text>
<text x="96" y="54.7">10n</text>
<text x="102.4" y="54.7">10u</text>
<text x="114.8" y="55">1000uF</text>
<text x="106.8" y="69.4">1k</text>
<text x="106.8" y="72">1k</text>
<text x="44.1" y="75.5">Black_pill_left1</text>
<text x="61.8" y="75.8">Black_pill_right1</text>
<text x="106.8" y="74.5">1k</text>
<text x="106.8" y="77.1">1k</text>
<text x="106.8" y="82.1">1k</text>
<text x="106.8" y="79.6">1k</text>
<text x="80" y="84.7">+3.3V</text>
<text x="106.8" y="84.7">1k</text>
<text x="106.8" y="87.2">1k</text>
<text x="167.8" y="87.2">ULN2803A</text>
<text x="42.6" y="94.8">10k</text>
<text x="165.6" y="94.8">I1</text>
<text x="175.6" y="92.3">COM</text>
<text x="177.1" y="94.8">O1</text>
<text x="193" y="92">Fuse</text>
<text x="207.3" y="90.3">OUPUTS_OC</text>
<text x="165.6" y="97.4">I2</text>
<text x="165.6" y="99.9">I3</text>
<text x="177.1" y="97.4">O2</text>
<text x="177.1" y="99.9">O3</text>
<text x="165.6" y="102.5">I4</text>
<text x="165.6" y="105">I5</text>
<text x="165.6" y="107.5">I6</text>
<text x="177.1" y="102.5">O4</text>
<text x="177.1" y="105">O5</text>
<text x="177.1" y="107.5">O6</text>
<text x="102" y="112.4">W5500_left1</text>
<text x="120.2" y="112.4">W5500_right1</text>
<text x="165.6" y="110.1">I7</text>
<text x="165.6" y="112.6">I8</text>
<text x="173.6" y="113.8" transform="rotate(-90 173.6 113.8)">GND</text>
<text x="177.1" y="110.1">O7</text>
<text x="177.1" y="112.6">O8</text>
<text x="126.9" y="114">1</text>
<text x="138.4" y="117.7">+3.3V</text>
<text x="36" y="127.9">+3.3V</text>
</g>
<g font-size="1.8" fill="#a90000">
<text x="25.3" y="41.7">1</text>
<text x="52.6" y="41.7">1</text>
<text x="75.5" y="41.7">4</text>
<text x="25.3" y="44.2">2</text>
<text x="52.6" y="46.7">5</text>
<text x="75.5" y="46.7">2</text>
<text x="208.2" y="46.7">1</text>
<text x="64.5" y="51.5" transform="rotate(-90 64.5 51.5)">3</text>
<text x="208.2" y="49.3">2</text>
<text x="208.2" y="51.8">3</text>
<text x="208.2" y="54.4">4</text>
<text x="208.2" y="56.9">5</text>
<text x="208.2" y="59.4">6</text>
<text x="208.2" y="62">7</text>
<text x="208.2" y="64.5">8</text>
<text x="208.2" y="67.1">9</text>
<text x="50.7" y="78.5">1</text>
<text x="50.7" y="81">2</text>
<text x="50.7" y="83.6">3</text>
<text x="69.8" y="78.5">1</text>
<text x="69.8" y="81">2</text>
<text x="69.8" y="83.6">3</text>
<text x="50.7" y="86.1">4</text>
<text x="50.7" y="88.6">5</text>
<text x="69.8" y="86.1">4</text>
<text x="69.8" y="88.6">5</text>
<text x="50.7" y="91.2">6</text>
<text x="50.7" y="93.7">7</text>
<text x="69.8" y="91.2">6</text>
<text x="69.8" y="93.7">7</text>
<text x="163.1" y="93.7">1</text>
<text x="180.3" y="91.2">10</text>
<text x="180.3" y="93.7">18</text>
<text x="208.2" y="93.7">1</text>
<text x="50.1" y="101.3">10</text>
<text x="50.7" y="96.3">8</text>
<text x="50.7" y="98.8">9</text>
<text x="69.2" y="101.3">10</text>
<text x="69.8" y="96.3">8</text>
<text x="69.8" y="98.8">9</text>
<text x="163.1" y="96.3">2</text>
<text x="163.1" y="98.8">3</text>
<text x="163.1" y="101.3">4</text>
<text x="180.3" y="96.3">17</text>
<text x="180.3" y="98.8">16</text>
<text x="180.3" y="101.3">15</text>
<text x="208.2" y="96.3">2</text>
<text x="208.2" y="98.8">3</text>
<text x="208.2" y="101.3">4</text>
<text x="50.1" y="103.9">11</text>
<text x="50.1" y="106.4">12</text>
<text x="69.2" y="103.9">11</text>
<text x="69.2" y="106.4">12</text>
<text x="163.1" y="103.9">5</text>
<text x="163.1" y="106.4">6</text>
<text x="180.3" y="103.9">14</text>
<text x="180.3" y="106.4">13</text>
<text x="208.2" y="103.9">5</text>
<text x="208.2" y="106.4">6</text>
<text x="50.1" y="109">13</text>
<text x="50.1" y="111.5">14</text>
<text x="69.2" y="109">13</text>
<text x="69.2" y="111.5">14</text>
<text x="163.1" y="109">7</text>
<text x="163.1" y="111.5">8</text>
<text x="180.3" y="109">12</text>
<text x="180.3" y="111.5">11</text>
<text x="208.2" y="109">7</text>
<text x="208.2" y="111.5">8</text>
<text x="50.1" y="114">15</text>
<text x="50.1" y="116.6">16</text>
<text x="50.1" y="119.1">17</text>
<text x="69.2" y="114">15</text>
<text x="69.2" y="116.6">16</text>
<text x="69.2" y="119.1">17</text>
<text x="106.6" y="114">1</text>
<text x="106.6" y="116.6">2</text>
<text x="106.6" y="119.1">3</text>
<text x="126.9" y="116.6">2</text>
<text x="126.9" y="119.1">3</text>
<text x="172.5" y="116.3" transform="rotate(-90 172.5 116.3)">9</text>
<text x="208.2" y="114">9</text>
<text x="50.1" y="121.7">18</text>
<text x="50.1" y="124.2">19</text>
<text x="69.2" y="121.7">18</text>
<text x="69.2" y="124.2">19</text>
<text x="106.6" y="121.7">4</text>
<text x="106.6" y="124.2">5</text>
<text x="126.9" y="121.7">4</text>
<text x="126.9" y="124.2">5</text>
<text x="50.1" y="126.7">20</text>
<text x="69.2" y="126.7">20</text>
<text x="106.6" y="126.7">6</text>
<text x="126.9" y="126.7">6</text>
</g>
<text font-size="1.8" fill="#0000c2" x="112.1" y="65.4">A1..A8</text>
<g font-size="1.4" fill="#a90000">
<text x="156.9" y="46.7">9</text>
<text x="186.9" y="46.7">18</text>
<text x="156.9" y="51.8">1</text>
<text x="186.9" y="49.3">17</text>
<text x="186.9" y="51.8">16</text>
<text x="156.9" y="54.4">2</text>
<text x="156.9" y="56.9">3</text>
<text x="156.9" y="59.4">4</text>
<text x="186.9" y="54.4">15</text>
<text x="186.9" y="56.9">14</text>
<text x="186.9" y="59.4">13</text>
<text x="156.9" y="62">5</text>
<text x="156.9" y="64.5">6</text>
<text x="186.9" y="62">12</text>
<text x="186.9" y="64.5">11</text>
<text x="156.9" y="67.1">7</text>
<text x="156.9" y="69.6">8</text>
<text x="156.4" y="74.7">10</text>
</g>
<g font-size="1.4" fill="#006464">
<text x="161" y="47.7">VS</text>
<text x="180.3" y="47.7">OUT1</text>
<text x="161" y="52.8">IN1</text>
<text x="180.3" y="50.3">OUT2</text>
<text x="180.3" y="52.8">OUT3</text>
<text x="161" y="55.3">IN2</text>
<text x="161" y="57.9">IN3</text>
<text x="180.3" y="55.3">OUT4</text>
<text x="180.3" y="57.9">OUT5</text>
<text x="161" y="60.4">IN4</text>
<text x="161" y="63">IN5</text>
<text x="161" y="65.5">IN6</text>
<text x="180.3" y="60.4">OUT6</text>
<text x="180.3" y="63">OUT7</text>
<text x="180.3" y="65.5">OUT8</text>
<text x="161" y="68">IN7</text>
<text x="161" y="70.6">IN8</text>
<text x="161" y="75.7">GND</text>
</g>
</svg>
